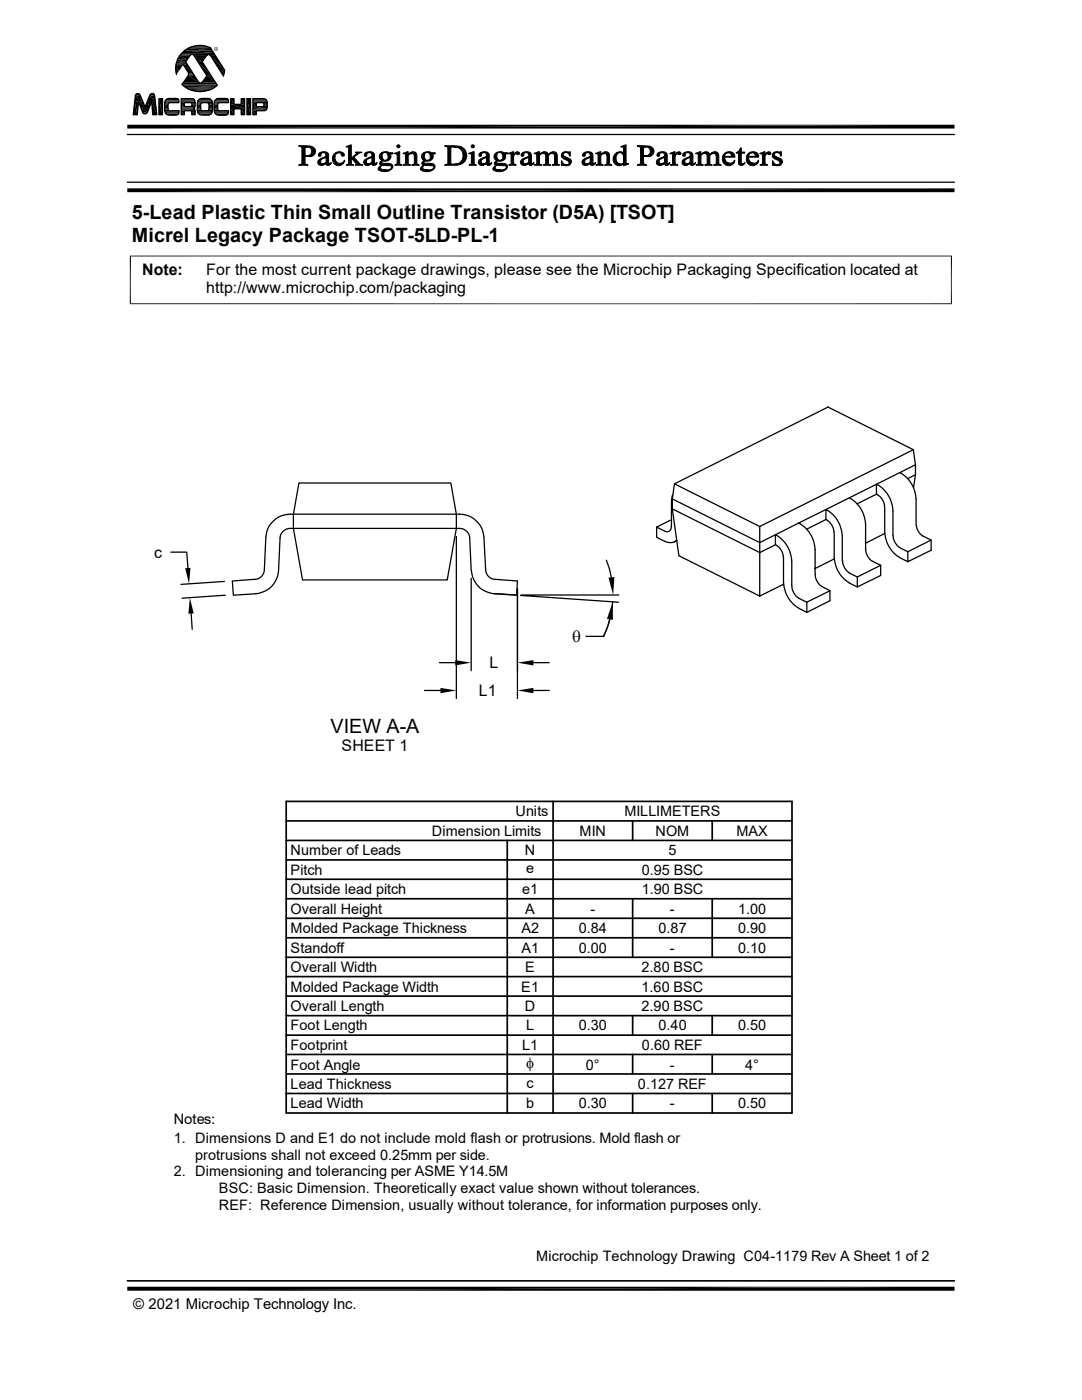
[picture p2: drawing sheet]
<svg xmlns="http://www.w3.org/2000/svg" width="216mm" height="279mm" viewBox="0 0 216 279" stroke-linecap="round" stroke-linejoin="round" font-family="sans-serif">
<g fill="none" stroke="#000" stroke-width=".25">
<path d="M27.5 18.7l-.4 .1-.1 .3-.4 3.8h.8l.2-2.7 .8 2.2a.49 .49 0 0 0 .5 .3 .49 .49 0 0 0 .5-.3M27.5 18.7l.3 .1 .1 .2M28 19l1 2.4 .9-2.4M30.7 18.8l.1 .3M30.7 18.8a.46 .46 0 0 0-.4-.1 .46 .46 0 0 0-.4 .3M30.9 19.1l.4 3.8h-.8l-.2-2.7-.9 2.2M31.7 19.7h.7v3.2h-.7zM33.6 19.6l1.7 .1a.52 .52 0 0 1 .4 .8h-2l-.2 .4v.7l.2 .5h2a.63 .63 0 0 1-.1 .7 .63 .63 0 0 1-.6 .1h-1.2a.92 .92 0 0 1-.9-1.1l.1-1.7 .2-.3 .4-.1M36.2 19.7h2.2a1.14 1.14 0 0 1 .5 1.6l-.3 .3 .2 .2 .1 .3v.8h-.6v-.6l-.2-.2h-1.3v.8h-.6zM36.3 16.8l.1 .1M36.6 12.9l1 1.7-.1 .4M37.5 17.8h4.8"/>
<path d="M37.6 15l-1.3 1.8M38 11l-1 1.3 2.7 4.2M38 11l.2-.2 .5 .2 2.6 4.1-1 1.4-.4 .1-.2-.2M40.1 19.7l-.3 .1-.3 .4-.1 1.9a.88 .88 0 0 0 .9 .8h1.1a.92 .92 0 0 0 1-1.1l-.1-1.7M40.1 19.6h1.5M41.3 11l-1 1.3 3 4.7a5.2 5.2 0 0 1-6.9-.1M41.6 19.7l.4 .1 .2 .3M42 9.5l2.8 4.5-.2 1.2-2.6-4.2-.4-.1-.3 .1M42 9.5a4.7 4.7 0 0 0-5.1 .6 4.7 4.7 0 0 0-1.7 4.8M43.5 19.6l1.7 .1a.51 .51 0 0 1 .4 .8h-1.9l-.3 .3v1l.2 .3h2a.61 .61 0 0 1-.1 .7 .61 .61 0 0 1-.7 .1h-1.1a.92 .92 0 0 1-1-1.1l.1-1.7M43.5 19.7l-.4 .1-.2 .3M46 19.7h.7v1.1h1.4v-1.1h.7v3.2h-.7v-1.2h-1.4v1.2h-.7z"/>
<path d="M49.3 19.7h.7v3.2h-.7zM49.3 19.7h.7M50.5 19.7h2a.81 .81 0 0 1 .8 1 1.13 1.13 0 0 1-.4 1.4h-1.8v.8h-.6zM25.4 36.4h165.1M25.4 26.8h165.1M36.8 20.5h1.3a.42 .42 0 0 1 .3 .4 .42 .42 0 0 1-.3 .4h-1.3zM40.1 20.6l.3-.1h1l.2 .1 .1 1-.1 .5h-1.4l-.2-.5zM51.1 20.5h1.4l.2 .3-.1 .4-.1 .1h-1.4zM59.6 96.4h30.4l1.1 6.2v2.9l-1.9 10.2h-28.8l-1.9-10.2v-2.9zM134.2 99.6l17.4 8.7 7.7-3.9M134.2 99.6v2M134.2 98.7l-.2 1.3v5"/>
<path d="M134.6 96.6l17 8.5M169.5 99.4a6.2 6.2 0 0 1 3.2 5.2v5.1M174.9 98.6l-3.9 1.9M175.2 98.8a2.84 2.84 0 0 1 1.3 2.3M179.5 94.3a6.2 6.2 0 0 1 3.3 5.3v5M182.2 89.7l-17-8.5-30.6 15.4-.4 3M182.2 89.7l-30.6 15.4M182.2 89.7l.5 3.1M182.7 92.8l-7.8 3.8v2l.3 .2M182.7 92.8v1.9l-.4 2.6M182.7 94.7l-1.6 .8M34.1 110.2h3.2l.2 3.2"/>
<path d="M44.8 116l-8.7 .6M45 118.8l-8.7 .6M55.6 113.8l.3-6.4a2.02 2.02 0 0 1 2-1.9h33.8a2.02 2.02 0 0 1 2 1.9l.3 6.4M55.6 113.9a4.9 4.9 0 0 1-4.5 4.6l-4.5 .3-.2-2.8 4.4-.4a1.95 1.95 0 0 0 1.9-1.9l.3-6.5a4.9 4.9 0 0 1 4.9-4.6h33.8a4.9 4.9 0 0 1 4.9 4.6l.3 6.5a2.03 2.03 0 0 0 1.9 2M91.1 107.1v32.3M94 115.4v18.5M94.1 113.9a4.9 4.9 0 0 0 4.5 4.6l4.5 .3 .2-2.8-4.5-.4M98.6 118.4l4.4 .3M103.3 117.5v21.9M103.8 118.8l19.6 1.4M104.1 118.7h19.4M121 111.8l.6 1.7 .4 1.7"/>
<path d="M131 105.2v2l1.6 .8a1.81 1.81 0 0 0 2.4-.3M133.9 105a.88 .88 0 0 1-.3 1 .88 .88 0 0 1-1 0l-1.6-.8M134 103.7l-3 1.5M134.2 101.6l1.3 9.3 16.1 8.1M134.2 101.6l17.4 8.7 3.1-1.6M135 107.9l-.5 .3M151.6 105.1v13.9M155 108.8l-.3-.1v-2a6.2 6.2 0 0 1 3.3 5.3v5M155 108.9a2.84 2.84 0 0 1 1.3 2.3M156.3 111.2v5a6.2 6.2 0 0 0 3 5.1M156.4 116.6l-4.8 2.4M158 117a2.84 2.84 0 0 0 1.3 2.3"/>
<path d="M159.3 104.4a6.2 6.2 0 0 1 3.3 5.3v5M159.3 119.4l1.7 .8M162.7 114.7a2.84 2.84 0 0 0 1.3 2.4l1.6 .8M164.8 101.7l10.1-5.1a6.2 6.2 0 0 1 3.3 5.3v5M164.8 101.7a6.2 6.2 0 0 1 3.3 5.3v5M164.8 101.7v2l.3 .1M164.8 103.7l-3.8 1.9M164.8 101.7l-5.5 2.7M165.1 103.8a2.84 2.84 0 0 1 1.3 2.4M165.6 117.9l-4.6 2.3v2M165.6 117.9v2l-4.6 2.3M166.5 106.2v5a6.2 6.2 0 0 0 3 5.1"/>
<path d="M166.5 111.5l-3.9 2M168.1 112a2.84 2.84 0 0 0 1.4 2.3M169.4 116.3l1.7 .8M172.8 109.7a2.84 2.84 0 0 0 1.3 2.3l1.6 .8M175.7 112.8l-4.6 2.3-1.7-.8M175.7 112.8v2.1l-4.6 2.2v-2M176.5 101.1v5a6.2 6.2 0 0 0 3 5.2M176.5 106.5l-3.8 1.9M178.2 106.9a2.84 2.84 0 0 0 1.3 2.4M179.5 111.3l1.6 .8M179.5 109.3l1.6 .8M181.1 110.1l4.7-2.3v2l-4.7 2.3z"/>
<path d="M182.8 104.6a2.84 2.84 0 0 0 1.3 2.4l1.7 .8M38.1 122.4l.3 3.2M84.7 137.8h3.2M87.7 132.2h3.1M106.4 132.2h3.2M106.4 137.8h3.2M116.9 127h3.6M121.7 123.6l-1.2 3.4M122.3 120.1a19.3 19.3 0 0 1-1.9 6.9M159.3 121.4l1.7 .8M25.4 255.6h165.1"/>
</g>
<path d="M36.1 10.7h6.7M36.3 16.7h6.9M37.8 9.4h4.2M38 18.1h3.8M36.2 20.2h2.7M36.2 20.4h2.7M50.5 21.4h2.8M26 51v9.7M189.8 51v9.7" fill="none" stroke="#000" stroke-width=".21"/>
<g fill="none" stroke="#000" stroke-width=".2">
<path d="M33 19.9h2.6M33.1 19.8h2.5M33.2 19.7h2.4M33.3 19.7h2.2M35.8 11.1h2.2M35.9 11h2.1M36 10.9h2.1M36.2 19.7h2.4M36.2 19.8h2.5M36.2 19.9h2.6M36.3 16.9h7M36.4 16.6h6.7"/>
<path d="M36.4 17h6.9M36.5 16.6h3.3M36.5 16.6h3.4M36.5 16.5h3.3M36.9 17.4h6M37.3 17.6h5.3M37.6 9.5h4.4M38.4 9.2h2.9M38.5 10.9h2.9M38.6 11h2.7M38.7 11h2.6M38.7 18.2h2.5"/>
<path d="M38.7 9.1h2.4M39.5 19.9h2.7M39.5 20h2.7M39.6 19.8l2.6 .1M39.7 19.8h2.4M39.8 19.7h2.2M40 16.6h3.1M40.1 16.6h3M40.2 16.5h2.9M41.5 10.9h-3M42.8 10.8h-6.7M42.9 19.9h2.7"/>
<path d="M43 19.9h2.6M43.1 19.8h2.4M43.2 19.7h2.2M50.5 19.7h2.3M50.5 19.8h2.5M50.5 19.9h2.7M32.9 20.5h2.8M32.9 22.2h2.8M32.9 20.2h2.8M32.9 20.3h2.8M32.9 20.4h2.8M32.9 22.3h2.8"/>
<path d="M32.9 22.4h2.8M33 20.1h2.7M33 22.5h2.7M33 20h2.7M33 22.6h2.7M33.1 22.7h2.5M33.3 22.8h2.3M33.3 22.9h2.2M35.6 22.8h-2.4M36.2 20h2.7M36.2 21.3h2.7M36.2 21.4h2.7"/>
<path d="M36.2 21.5h2.7M36.2 21.6h2.5M36.2 21.7h2.4M36.2 21.7h2.5M36.2 21.7h2.6M36.2 21.8h2.7M36.2 21.9h2.7M36.2 22.1h2.7M38.8 21.5l-2.6 .1M39.4 20.5h3M39.4 22.2h3M39.4 20.2h2.9"/>
<path d="M39.4 20.4h3M39.4 22.3h3M39.4 22.4h2.9M39.5 20h2.8M39.5 22.6h2.8M39.5 22.6h2.7M39.6 22.7h2.6M39.7 22.8h2.4M39.8 22.9h2.2M42.8 20.4h2.8M42.8 20.5h2.8M42.8 22.2h2.8"/>
<path d="M42.8 22.3h2.8M42.8 20.2h2.8M42.8 20.3h2.8M42.8 22.4h2.8M42.8 20.1h2.8M42.8 22.5h2.8M42.9 20h2.7M42.9 22.6h2.7M43 22.7h2.6M43.1 22.8h2.3M43.2 22.9h2.2M45.5 22.8h-2.4"/>
<path d="M50.5 20h2.7M50.5 20.2h2.8M50.5 20.3h2.8M50.5 20.4h2.8M50.5 21.3h2.8M50.5 21.6h2.8M50.5 21.8h2.8M50.5 21.9h2.7M50.5 22h2.6M50.5 22h2.5M50.5 22.1h2.4M59.6 29.1h1.6a1.3 1.3 0 0 1 1.7 1.5l-.5 .5h-1a.87 .87 0 0 0 .8-.9 .87 .87 0 0 0-.9-.9h-1.1l-.6-.1z"/>
<path d="M60.2 29.3h1.1l-.4 .1v1.6l1.5 .1-1.5 .1v1.1a.46 .46 0 0 0 .1 .5 .46 .46 0 0 0 .5 .1h-1.9a.5 .5 0 0 0 .6-.6zM60.9 31.2h1.3zM63.5 32l.7-.5 .9-.1-.7 .3a.54 .54 0 0 0-.4 .5 .54 .54 0 0 0 .4 .5h.5a.79 .79 0 0 1-1 .3 .79 .79 0 0 1-.4-.9zM63.6 30.6l.3-.2h.6a.54 .54 0 0 0-.5 .8 .32 .32 0 0 1-.5-.1 .32 .32 0 0 1 .1-.5zM63.9 30.4a1.06 1.06 0 0 1 1.7 .6v1.5l.1 .1 .3 .1a.49 .49 0 0 1-.5 .3 .49 .49 0 0 1-.4-.4h-.3l.3-.2v-1h-.5h.1a.4 .4 0 0 0 .4-.3 .4 .4 0 0 0-.2-.5l-.4-.2zM64.4 32.7l.7-.1zM65.7 32.7l.4-.3-.1 .3zM66.8 30.6l.3-.2 .5 .1a1.09 1.09 0 0 0-.8 1.1 1.09 1.09 0 0 0 1 1h.7a1.32 1.32 0 0 1-1.9-.1 1.32 1.32 0 0 1 .2-1.9zM67.1 30.4a1.09 1.09 0 0 1 1.6 .6 .48 .48 0 0 1-.5 .1 .48 .48 0 0 1-.3-.5zM67.8 32.6l.6-.2 .4-.4-.3 .6zM69.1 29.3h.2zM69.1 29.3l1-.4v3.5a.52 .52 0 0 0 .5 .6l-1.5-.1a.36 .36 0 0 0 .4-.1 .36 .36 0 0 0 .1-.4v-2.4a.51 .51 0 0 0-.5-.7z"/>
<path d="M70.9 30.4h1.3l-.7 .3-.9 .7 1.2 1.3 .5 .3h-1.4l.2-.3-1-1.2 .8-.6a.28 .28 0 0 0 .3-.3 .28 .28 0 0 0-.3-.2zM72.6 32l.8-.5 .8-.1-.6 .3a.53 .53 0 0 0-.5 .5 .53 .53 0 0 0 .5 .5h.4a.78 .78 0 0 1-1 .3 .78 .78 0 0 1-.4-1zM72.8 30.6l.2-.2h.7a.54 .54 0 0 0-.5 .8 .32 .32 0 0 1-.5-.1 .32 .32 0 0 1 .1-.5zM73 30.4a1.06 1.06 0 0 1 1.7 .6v1.4l.1 .2 .3 .1a.49 .49 0 0 1-.5 .3 .49 .49 0 0 1-.4-.4h-.2l.2-.2v-1h-.5a.48 .48 0 0 0 .5-.4 .48 .48 0 0 0-.3-.5zM73.6 32.7l.6-.1zM74.9 32.7l.3-.3-.1 .3zM75.7 33.3l.5-.3a.48 .48 0 0 0-.2 .6 .48 .48 0 0 0 .5 .3h.5h-1.4l-.2-.2zM75.9 30.6l.9-.3 .7 .1h-.7a.82 .82 0 0 0-.6 .7 .82 .82 0 0 0 .3 .8l1 .1-1.1 .1-.2 .2a.43 .43 0 0 0 .7 .3h.5a.71 .71 0 0 1 .9 .4 .71 .71 0 0 1-.4 .9 2.24 2.24 0 0 1-2.3 0h1.9a.44 .44 0 0 0 .5-.2 .44 .44 0 0 0-.1-.6l-1.4-.1a.51 .51 0 0 1-.8-.3 .51 .51 0 0 1 .5-.7l-.4-.3-.1-.3v-.5zM76.4 32.1l1-.1zM76.8 30.4l1.6 .1v.2h-.5v.2a.83 .83 0 0 1-.4 1.1h-.6a.82 .82 0 0 0 .5-.8 .82 .82 0 0 0-.6-.8zM78.7 30.6h.3zM78.7 30.6l1.1-.3v2.1a.52 .52 0 0 0 .4 .6l-1.4-.1a.4 .4 0 0 0 .4-.5v-1.6z"/>
<path d="M80.4 30.6h.3zM80.4 30.6l1-.3v.5l-.5 .1-.1-.2zM80.9 30.9l1.3-.3-.8 .4v1.4a.52 .52 0 0 0 .5 .6l-1.4-.1a.39 .39 0 0 0 .4-.5zM81.7 30.5a.84 .84 0 0 1 1.1-.2 .84 .84 0 0 1 .4 1v1.1a.52 .52 0 0 0 .5 .6l-1.5-.1a.41 .41 0 0 0 .5-.5v-1.1a.53 .53 0 0 0-.5-.7h-.5zM84.1 33.3l.5-.3a.48 .48 0 0 0-.2 .6 .48 .48 0 0 0 .6 .3h.4h-1.4l-.1-.2zM84.4 30.6l.9-.3 .6 .1h-.7a.82 .82 0 0 0-.6 .7 .82 .82 0 0 0 .4 .8l.9 .1-1.1 .1-.2 .2a.43 .43 0 0 0 .7 .3h.5a.71 .71 0 0 1 .9 .4 .71 .71 0 0 1-.3 .9 2.24 2.24 0 0 1-2.4 0h1.9a.44 .44 0 0 0 .5-.2 .44 .44 0 0 0-.1-.6l-1.4-.1a.51 .51 0 0 1-.7-.3 .51 .51 0 0 1 .5-.7l-.5-.3-.1-.3 .1-.5zM84.8 32.1l1-.1zM85.2 30.4l1.6 .1v.2h-.5l.1 .2a.83 .83 0 0 1-.5 1.1h-.6a.82 .82 0 0 0 .6-.8 .82 .82 0 0 0-.7-.8zM88.7 29.1h2l1.3 .2-2 .1v3.3l1.9 .1-.7 .2-2.5-.1a.5 .5 0 0 0 .7-.6v-2.7l-.2-.3-.5-.1zM90.6 29.3h1.4a1.86 1.86 0 0 1 1.1 1.8 1.86 1.86 0 0 1-1.2 1.7h-1.2a1.74 1.74 0 0 0 1.7-1.6 1.74 1.74 0 0 0-1.3-1.9zM93.6 30.6h.3zM93.6 30.6l1-.3v2.1a.46 .46 0 0 0 .4 .6h-1.4a.5 .5 0 0 0 .5-.6v-1a.51 .51 0 0 0-.1-.6 .51 .51 0 0 0-.4-.2z"/>
<path d="M95.7 31.9l.9-.5h.5l-.6 .3a.53 .53 0 0 0-.5 .5 .53 .53 0 0 0 .4 .5h.5a.79 .79 0 0 1-.9 .3 .79 .79 0 0 1-.5-.9zM95.7 30.6l.2-.2h.6a.6 .6 0 0 0-.5 .8 .31 .31 0 0 1-.4-.1 .31 .31 0 0 1 .1-.5zM95.9 30.4a1.05 1.05 0 0 1 1.7 .7v1a.42 .42 0 0 0 .4 .6 .49 .49 0 0 1-.5 .3 .49 .49 0 0 1-.4-.4h-.2l.2-.2v-1h-.5a.49 .49 0 0 0 .5-.5 .49 .49 0 0 0-.6-.5zM96.4 32.7l.7-.1zM97.8 32.7l.3-.3-.1 .3zM98.7 33.1l.4-.1a.47 .47 0 0 0-.3 .6 .47 .47 0 0 0 .6 .3h.5h-1.4a.5 .5 0 0 1 .2-.8zM98.8 30.7l.6-.4 1 .1h-.7a.82 .82 0 0 0-.6 .7 .82 .82 0 0 0 .3 .8l1 .1-1.1 .1a.28 .28 0 0 0-.2 .4 .28 .28 0 0 0 .4 .1h.8a.74 .74 0 0 1 1 .5 .74 .74 0 0 1-.7 .9 2.28 2.28 0 0 1-2.1-.1h1.7l.5-.1a.39 .39 0 0 0 .3-.3 .39 .39 0 0 0-.1-.4l-1.8-.1a.45 .45 0 0 1-.5-.4 .45 .45 0 0 1 .5-.5l-.5-.6zM99.3 32.1l1-.1zM99.7 30.4l1.6 .1v.2h-.6l.2 .8-.3 .4-.8 .1a.82 .82 0 0 0 .5-.8 .82 .82 0 0 0-.6-.8zM101.5 30.6h.2zM101.5 30.6l1-.3v.6h.2l-.2 .2v1.3a.5 .5 0 0 0 .5 .5h-1.5a.39 .39 0 0 0 .5-.5v-1.5l-.1-.2zM102.7 30.6h.2l-.4 .3z"/>
<path d="M102.7 30.6l.3-.2a.33 .33 0 0 1 .5-.1 .33 .33 0 0 1-.1 .6zM104.1 31.9l.9-.5h.5l-.2 .1a.73 .73 0 0 0-.7 .3 .73 .73 0 0 0 0 .8l.3 .1h.5a.82 .82 0 0 1-1 .3 .82 .82 0 0 1-.5-.9zM104.1 30.6l.3-.2h.5a.6 .6 0 0 0-.5 .8 .31 .31 0 0 1-.4-.1 .31 .31 0 0 1 .1-.5zM104.4 30.4a1.05 1.05 0 0 1 1.6 .7v1.4l.4 .2a.49 .49 0 0 1-.5 .3 .49 .49 0 0 1-.4-.4h-.2l.2-.2v-1h-.5a.49 .49 0 0 0 .5-.5 .49 .49 0 0 0-.6-.5zM104.9 32.7l.6-.1zM106.2 32.7l.4-.3-.2 .3zM106.6 30.6h.3zM106.6 30.6l1.1-.3v.6h-.6l-.1-.2zM107.1 30.9h.6l.2-.3h.5l-.7 .4v1.4a.38 .38 0 0 0 0 .4 .38 .38 0 0 0 .4 .1l-1.5 .1a.5 .5 0 0 0 .5-.6zM107.9 30.6a.84 .84 0 0 1 .8-.3 .84 .84 0 0 1 .7 .6h.2l-.2 .1v1.4a.52 .52 0 0 0 .5 .6l-1.5-.1a.37 .37 0 0 0 .4-.1 .37 .37 0 0 0 .1-.4v-1.2a.52 .52 0 0 0-.5-.6zM109.6 30.6h.6l-.8 .3zM109.7 30.6a.84 .84 0 0 1 1-.3 .84 .84 0 0 1 .5 .9v1.4l.4 .4-1.4-.1a.38 .38 0 0 0 .4-.1 .38 .38 0 0 0 .1-.4v-1.2a.52 .52 0 0 0-.5-.6z"/>
<path d="M112 32.1l.6 .7 1 .1-1.6 .1zM112.1 30.6l.3-.2h.5a.45 .45 0 0 0-.5 .5 .45 .45 0 0 0 .5 .4l.5 .2a.72 .72 0 0 1 .6 .6 .72 .72 0 0 1-.4 .8h-.6a.45 .45 0 0 0 .5-.4 .45 .45 0 0 0-.4-.5l-1-.5-.1-.3zM112.2 32.9h1.4l-.4 .2zM112.4 30.4l1.4-.1v.9l-.5-.7zM112.4 30.4l.4-.1 .7 .1zM116.3 32l.8-.5 .7-.1-.4 .1a.63 .63 0 0 0-.6 .4 .63 .63 0 0 0 .2 .8h.6a.76 .76 0 0 1-1 .3 .76 .76 0 0 1-.3-1zM116.3 30.7l.3-.3h.6a.6 .6 0 0 0-.5 .8 .3 .3 0 0 1-.4-.1 .3 .3 0 0 1 0-.4zM116.6 30.4a1.03 1.03 0 0 1 1.7 .7v1.4l.4 .2a.48 .48 0 0 1-.5 .3 .48 .48 0 0 1-.4-.4h-.2l.2-.2v-1h-.5a.48 .48 0 0 0 .5-.4 .48 .48 0 0 0-.4-.5zM117.1 32.7l.7-.1zM118.4 32.7l.4-.3-.1 .3zM118.9 30.6h.2zM118.9 30.6l1-.3v.5l-.6 .1v-.2z"/>
<path d="M119.3 30.9l1.3-.3-.7 .4v1.4a.52 .52 0 0 0 .5 .6l-1.5-.1a.36 .36 0 0 0 .4-.1 .36 .36 0 0 0 0-.4zM120.1 30.6a.84 .84 0 0 1 1-.3 .84 .84 0 0 1 .5 1v1.1a.52 .52 0 0 0 .5 .6l-1.5-.1a.4 .4 0 0 0 .5-.5v-1.1a.53 .53 0 0 0-.5-.7zM122.8 30.6l.3-.2h.6a1.22 1.22 0 0 0-.8 1.2 1.22 1.22 0 0 0 .9 1.2h-1a1.48 1.48 0 0 1 0-2.2zM123.1 30.4l.8-.1 .5 .2zM123.9 29.3h.3zM123.9 29.3l1-.4v3.4l.1 .3 .2 .1h-.8l-.4 .3-.6 .1-.6-.3 1.3-.1 .3-.2v-1.3l-.4-.7h.4v-.9l-.1-.3zM124.4 32.7h1l-1 .4zM127.2 29.1h1.6a1.34 1.34 0 0 1 1.7 1.2l-.2 .4-.3 .3-1.1 .1a.87 .87 0 0 0 .8-1 .87 .87 0 0 0-.9-.8h-1.1l-.5-.1zM127.7 29.3h1.1l-.4 .1v1.6l1.6 .1-1.6 .1v1.1a.47 .47 0 0 0 .1 .5 .47 .47 0 0 0 .5 .1h-1.8a.5 .5 0 0 0 .6-.6zM128.4 31.2h1.4zM131.2 31.9l.8-.4 .6-.1-.6 .3a.53 .53 0 0 0-.5 .5 .53 .53 0 0 0 .5 .5h.5a.79 .79 0 0 1-1 .3 .79 .79 0 0 1-.5-.9zM131.2 30.6l.2-.2h.7a.6 .6 0 0 0-.6 .8 .31 .31 0 0 1-.4-.1 .31 .31 0 0 1 .1-.5z"/>
<path d="M131.4 30.4a1.03 1.03 0 0 1 1.7 .7v1a.42 .42 0 0 0 .4 .6 .49 .49 0 0 1-.5 .3 .49 .49 0 0 1-.4-.4h-.2l.2-.2v-1h-.4a.49 .49 0 0 0 .4-.5 .49 .49 0 0 0-.5-.5zM132 32.7l.6-.1zM133.3 32.7l.3-.3-.1 .3zM133.7 30.6h.2zM133.7 30.6l1-.3v.6h.2l-.2 .2v1.3a.51 .51 0 0 0 .6 .5h-1.6a.39 .39 0 0 0 .5-.5v-1a.52 .52 0 0 0-.5-.8zM134.9 30.6h.3l-.5 .3zM134.9 30.6l.1-.1a.42 .42 0 0 1 .5-.2 .42 .42 0 0 1 .3 .5l-.3 .1zM136.3 31.9l.8-.4 .6-.1-.6 .3a.53 .53 0 0 0-.5 .5 .53 .53 0 0 0 .5 .5h.5a.79 .79 0 0 1-1 .3 .79 .79 0 0 1-.5-.9zM136.3 30.6l.3-.2h.6a.6 .6 0 0 0-.5 .8 .31 .31 0 0 1-.5-.1 .31 .31 0 0 1 .1-.5zM136.6 30.4a1.03 1.03 0 0 1 1.7 .7v1a.42 .42 0 0 0 .3 .6 .49 .49 0 0 1-.5 .3 .49 .49 0 0 1-.4-.4h-.2l.2-.2v-1h-.4a.49 .49 0 0 0 .4-.5 .49 .49 0 0 0-.5-.5zM137.1 32.7l.6-.1zM138.4 32.7l.4-.3-.2 .3z"/>
<path d="M138.8 30.6h.3zM138.8 30.6l1.1-.3v.6h-.6l-.1-.2zM139.3 30.9h.6l.2-.3h.5l-.7 .4v1.4a.52 .52 0 0 0 .4 .6h-1.4a.51 .51 0 0 0 .4-.6zM140.1 30.6a.84 .84 0 0 1 .8-.3 .84 .84 0 0 1 .7 .6h.2l-.2 .1v1.4a.52 .52 0 0 0 .5 .6l-1.5-.1a.37 .37 0 0 0 .4-.1 .37 .37 0 0 0 .1-.4v-1.2a.52 .52 0 0 0-.5-.6zM141.6 30.9l.3-.3h.5zM142 30.5a.83 .83 0 0 1 1-.2 .83 .83 0 0 1 .4 .9v1.2a.52 .52 0 0 0 .5 .6l-1.5-.1a.41 .41 0 0 0 .5-.5v-1.2a.58 .58 0 0 0-.5-.6h-.5zM144.4 32.6h1.3a.87 .87 0 0 0 .9-.6 1.18 1.18 0 0 1-.9 1 1.18 1.18 0 0 1-1.3-.4zM144.5 30.6l.3-.2 .5 .1a.72 .72 0 0 0-.7 .7h-.4zM144.8 30.4a1.16 1.16 0 0 1 1.8 1h-2a1.09 1.09 0 0 0 1.1 1.2h-1.3l-.2-.5-.1-.6 .1-.3h1.8a.64 .64 0 0 0-.7-.7zM147.4 32.7h.9l.4-.2-.4 .4a.53 .53 0 0 1-.9-.2zM147.8 29.5h.1v.9h.7v.2h-.7v1.9l.3 .2h-.8v-2.1l-.5-.1 .6-.5zM149.2 32.6h1.4l.4-.1 .3-.5a1.11 1.11 0 0 1-1.7 .9z"/>
<path d="M149.3 30.6l.3-.2 .5 .1-.5 .1-.2 .6h-.4zM149.6 30.4a1.12 1.12 0 0 1 1.2-.1 1.12 1.12 0 0 1 .6 1.1h-2a1.16 1.16 0 0 0 1.1 1.2h-1.3l-.2-.3v-1.1h1.7v-.4l-.3-.2zM151.6 30.6h.3zM151.6 30.6l1.1-.3v.6h.1l-.1 .2v1.3a.58 .58 0 0 0 .5 .6l-1.5-.1a.44 .44 0 0 0 .4-.5v-1.2a.45 .45 0 0 0-.5-.6zM152.8 30.6h.3l-.4 .3zM152.8 30.6l.3-.2a.33 .33 0 0 1 .6-.1 .33 .33 0 0 1-.2 .6zM154.1 32.1l.6 .7 1 .1-1.6 .1zM154.3 30.6l.1-.2h.6a.41 .41 0 0 0-.5 .4 .41 .41 0 0 0 .4 .4l.5 .3a.71 .71 0 0 1 .7 .6 .71 .71 0 0 1-.4 .8h-.5a.45 .45 0 0 0 .5-.4 .45 .45 0 0 0-.5-.5l-.7-.4a.65 .65 0 0 1-.2-1zM154.3 32.9h1.4l-.3 .2zM154.4 30.4l1.5-.1v.9l-.6-.7zM154.4 30.4l.5-.1 .8 .1zM25.9 51.1h164"/>
<path d="M25.9 60.6h164"/>
<circle cx="79.5" cy="29.2" r=".31"/>
<circle cx="94.3" cy="29.2" r=".31"/>
</g>
<g fill="#000">
<path d="M27 19h1zM27 19l1 .1h-1zM27 19h1v.1zM27 19.1l1.5 1.1h-1.6zM27 19.1h1l.5 1.1zM27.1 18.9h.8zM27.1 18.9l.9 .1zM27.1 18.8h.8zM27.1 18.8l.8 .1zM27.1 18.8h.7zM27.2 18.8h.6zM27.2 18.7h.5z"/>
<path d="M27.2 18.7l.6 .1zM27.3 18.7h.3zM27.3 18.7h.4zM27.4 18.7h.2zM29.8 19.1l1.2 1.1h-1.6zM29.8 19.1h1.1l.1 1.1zM29.9 19h1zM29.9 19l1 .1zM29.9 18.9h.9zM29.9 18.9l1 .1zM30 18.8h.8zM30 18.8l.8 .1z"/>
<path d="M30.1 18.8h.6zM30.1 18.8h.6h-.7zM30.1 18.7l.6 .1zM30.1 18.7h.5zM30.2 18.7h.4zM30.2 18.7h.3zM30.3 18.7h.2zM30.3 18.7h.1zM31.7 19.7l.7 3.2h-.7zM31.7 19.7h.7v3.2zM33.4 19.7h2zM33.5 19.7h1.9z"/>
<path d="M33.5 19.7h1.8zM33.6 19.6l1.7 .1zM35.1 13.4l.6 .7h-.6zM35.1 13.4h1.2l-.6 .7zM35.1 14.1l.1 .7zM35.1 14.1h.6l-.5 .7zM35.1 12.9l1.2 .5h-1.2zM35.1 12.9h1.5l-.3 .5zM35.3 12.3h1.7l.2 .3zM35.4 11.9l1.6 .4h-1.7zM35.4 11.9h1.9l-.3 .4zM35.8 11.2l1.5 .7h-1.9z"/>
<path d="M35.8 11.2h2l-.5 .7zM36.6 12.9l1.9 1.7h-.9zM36.6 12.9h.8l1.1 1.7zM36.2 10.6l.6-.5 5.9 .5zM36.8 10.1h5.5l.4 .5zM36.8 10.1l.8-.5 4.7 .5zM37.6 9.6h4.4l.3 .5zM37.6 15l2.1 1.5h-3.1zM37.6 15h1.2l.9 1.5zM37.6 14.6h.9zM37.6 14.6l1 .1zM37.6 14.9l1.2 .1z"/>
<path d="M37.7 14.7l.9 .1zM37.7 14.8h1zM37.7 14.8l1 .1zM37.6 14.9h1.1zM37.7 14.9h1zM38.7 11l1.6 1.3h-.8zM38.7 11h2.6l-1 1.3zM38.7 18.2h1.9zM39.3 18.2h1.3zM39.3 9.1l1.8 .1zM39.5 12.3l2.6 2.8h-.8zM39.5 12.3h.8l1.8 2.8z"/>
<path d="M39.9 19.7h2zM40 19.7h1.9zM40 19.7h1.7zM40.1 19.6l1.6 .1zM39.3 9.1h1zM41.3 15.1l1.7 1.4h-2.7zM41.3 15.1h.8l.9 1.4zM41.6 10.8h1.2zM41.7 10.8l1.1 .1zM41.8 10.9h1.1zM41.9 10.9l1 .1zM41.9 11h1z"/>
<path d="M42 11l2.8 3h-.9zM42 11h.9l1.9 3zM42.8 9.7v.2zM42.8 9.6v.1zM42.8 9.9l.1 .2zM42.9 9.6l-.1 .1zM42.9 9.9v.2zM42.9 9.4l-.1 .2zM43 10l.1 .1zM42.8 9.6l.2-.1zM42.9 9.4h.2zM43.1 10l.2 .1z"/>
<path d="M43.1 9.4l.2 .1zM43.3 10l.2-.1zM43.3 19.7h2zM43.3 19.7h1.9zM43.4 19.7h1.8zM43.3 9.4l.1 .2zM43.4 9.7v.2zM43.4 9.6v.1zM43.5 19.6l1.7 .1zM43.3 9.4l.2 .2zM43.5 9.7v.2zM43.5 9.6v.1z"/>
<path d="M43.9 14l.8 .6h-.5zM43.9 14h.9l-.1 .6zM44.2 14.6l.4 .5zM44.2 14.6h.5l-.1 .5zM46 19.7l.7 1.1h-.7zM46 19.7h.7v1.1zM48.1 19.7l.7 1.1h-.7zM48.1 19.7h.7v1.1zM49.3 19.7l.7 3.2h-.7zM49.3 19.7h.7v3.2zM25.4 37.6h165.1l-165.1 .8zM25.4 38.4l165.1-.8v.8z"/>
<path d="M25.4 24.9h165.1l-165.1 .8zM25.4 25.7l165.1-.8v.8zM26.9 20.2l.7 .1zM26.9 20.2h.7zM26.9 20.3l.5 2.6h-.8zM26.9 20.3h.7l-.2 2.6zM27.6 20.2l.9 .1zM27.6 20.3l1.4 1.1h-.9zM27.6 20.3h.9l.5 1.1zM28.1 21.4l1.3 1h-1zM28.1 21.4h1.7l-.4 1zM28.4 22.4h1z"/>
<path d="M28.4 22.4l1 .1zM28.5 22.5h.9zM28.5 22.5l.8 .1zM28.5 22.6h.8zM28.6 22.6h.7zM28.6 22.6h.6zM28.7 22.6h.5zM28.7 22.6l.4 .1zM28.8 22.7h.3zM28.8 22.7h.2zM28.9 22.7h.1zM29.4 20.2l.4 1.2h-.8z"/>
<path d="M29.4 20.2h.9l-.5 1.2zM30.3 20.2l1 2.7h-.8zM30.3 20.2h.7l.3 2.7zM32.9 20.5h1zM32.9 20.5h.9zM32.9 20.5h.8zM32.9 20.5l.8 .1zM32.9 20.6h.7zM32.9 20.6h.8zM32.9 20.6l.7 .1zM32.9 20.7h.7zM32.9 20.7l.7 .1z"/>
<path d="M32.9 20.8l.6 .1h-.6zM32.9 20.8h.7l-.1 .1zM32.9 20.9l.6 .7h-.6zM32.9 20.9h.6v.7zM32.9 21.6l.7 .1zM32.9 21.7l.7 .1zM32.9 21.8h.7zM32.9 21.8l.7 .1zM32.9 21.9l.7 .1zM32.9 22l.8 .1zM32.9 22.1h.8zM32.9 22.1h.9z"/>
<path d="M33.4 22.9h2zM33.5 22.9h1.7zM33.5 22.9h1.9zM33.6 22.9h1.6zM33.6 22.9h1.4zM36.2 20.5l.6 .8h-.6zM36.2 20.5h.6v.8zM36.2 22.1l.6 .8h-.6zM36.2 22.1h.6v.8zM38.1 20.5h.8zM38.1 22.1h.8zM38.1 21.3h.8z"/>
<path d="M38.2 20.5l.7 .1zM38.2 21.3h.7zM38.2 22.1l.7 .1zM38.2 22.2h.7zM38.2 20.6h.7zM38.2 21.2h.7zM38.2 21.2l.7 .1zM38.2 22.2l.7 .1zM38.3 20.6l.6 .1zM38.3 20.7h.6zM38.3 20.7l.6 .1zM38.3 21.1h.6z"/>
<path d="M38.3 21.1l.6 .1zM38.3 21.2h.6zM38.3 22.3l.6 .1zM38.3 22.4h.6zM38.3 22.4l.6 .5h-.6zM38.3 22.4h.6v.5zM38.3 20.8l.6 .2h-.6zM38.3 20.8h.6v.2zM38.3 21h.6zM38.3 21l.6 .1zM39.4 20.5h1zM39.4 20.5h.9z"/>
<path d="M39.4 20.5h.8zM39.4 20.5l.8 .1zM39.4 20.6h.7zM39.4 20.6h.8zM39.4 20.6l.7 .1zM39.4 20.7h.7zM39.4 20.7l.7 .1zM39.4 20.8l.6 .1h-.6zM39.4 20.8h.7l-.1 .1zM39.4 20.9l.6 .7h-.6zM39.4 20.9h.6v.7zM39.4 21.6l.7 .1z"/>
<path d="M39.4 21.7l.7 .1zM39.4 21.8h.7zM39.4 21.8l.7 .1zM39.4 21.9l.7 .1zM39.4 22l.8 .1zM39.4 22.1h.8zM39.4 22.1h.9zM39.9 22.9h1.8zM39.9 22.9h2zM40.1 22.9h1.3zM40.1 22.9h1.6zM41.3 20.5h1.1z"/>
<path d="M41.4 20.5h1zM41.4 22.1h1zM41.5 22.1h.9zM41.5 20.5l.9 .1zM41.6 20.6h.8zM41.6 22.1h.8zM41.6 20.6l.8 .1zM41.6 20.7h.8zM41.6 22l.8 .1zM41.7 20.7h.7zM41.7 20.7l.7 .1zM41.7 20.8l.7 .1h-.7z"/>
<path d="M41.7 20.8h.7v.1zM41.7 21.7l.7 .1zM41.7 21.8h.7zM41.7 21.8l.7 .1zM41.6 22h.8zM41.7 21.9l.7 .1zM41.7 20.9l.7 .7h-.7zM41.7 20.9h.7v.7zM41.7 21.6l.7 .1zM42.7 20.7h.8zM42.7 20.7l.7 .1zM42.7 20.8l.7 .1h-.7z"/>
<path d="M42.7 20.8h.7v.1zM42.7 20.9l.7 .7h-.7zM42.7 20.9h.7v.7zM42.7 21.6l.7 .1zM42.7 21.7l.7 .1zM42.7 21.8h.7zM42.7 21.8l.8 .1zM42.8 20.5h.9zM42.8 20.5h1zM42.8 20.5h.8zM42.8 20.5l.8 .1zM42.8 20.6h.7z"/>
<path d="M42.8 20.6h.8zM42.8 21.9l.7 .1zM42.8 22l.8 .1zM42.8 22.1h.8zM42.8 22.1h.9zM43.3 22.9h2zM43.3 22.9h1.8zM43.4 22.9h1.7zM43.5 22.9h1.3zM43.5 22.9h1.6zM46 20.8l2.8 .9h-2.8zM46 20.8h2.8v.9z"/>
<path d="M46 21.7l.7 1.2h-.7zM46 21.7h.7v1.2zM48.1 21.7l.7 1.2h-.7zM48.1 21.7h.7v1.2zM50.5 20.5l.6 .8h-.6zM50.5 20.5h.6v.8zM50.5 22.1l.6 .8h-.6zM50.5 22.1h.6v.8zM52.4 20.5h.9zM52.5 20.5h.8zM52.5 21.3h.8zM52.5 20.5l.8 .1z"/>
<path d="M52.6 20.6l.7 .1zM52.6 21.2l.7 .1zM52.6 20.7h.7zM52.6 20.7l.7 .1h-.6zM52.6 20.7h.7v.1zM52.6 21.1h.7zM52.6 21.1l.7 .1zM52.6 21.2h.7zM52.7 20.8l.6 .2h-.6zM52.7 20.8h.6v.2zM52.7 21l.6 .1zM37 113.4l1-.1-.3 3.2z"/>
<path d="M121.4 115.3l1.2-.2-.3 3.6zM37.9 119.3l.8 3.1-1.1 .1zM87.9 137.3l3.2 .5-3.2 .5zM90.8 131.7l3.2 .5-3.2 .6zM103.3 132.2l3.1-.5v1.1zM103.3 137.8l3.1-.5v1zM122.3 120.1v3.6l-1.2-.2zM25.4 256.8h165.1l-165.1 .8zM25.4 257.6l165.1-.8v.8z"/>
<path d="M60.2 29.3h1.1l-.4 .1v1.6l1.5 .1-1.5 .1v1.1a.46 .46 0 0 0 .1 .5 .46 .46 0 0 0 .5 .1h-1.9a.5 .5 0 0 0 .6-.6z" fill-rule="evenodd"/>
<path d="M59.6 29.1h1.6a1.3 1.3 0 0 1 1.7 1.5l-.5 .5h-1a.87 .87 0 0 0 .8-.9 .87 .87 0 0 0-.9-.9h-1.1l-.6-.1z" fill-rule="evenodd"/>
<path d="M60.9 31.2h1.3z" fill-rule="evenodd"/>
<path d="M63.6 30.6l.3-.2h.6a.54 .54 0 0 0-.5 .8 .32 .32 0 0 1-.5-.1 .32 .32 0 0 1 .1-.5z" fill-rule="evenodd"/>
<path d="M63.5 32l.7-.5 .9-.1-.7 .3a.54 .54 0 0 0-.4 .5 .54 .54 0 0 0 .4 .5h.5a.79 .79 0 0 1-1 .3 .79 .79 0 0 1-.4-.9z" fill-rule="evenodd"/>
<path d="M63.9 30.4a1.06 1.06 0 0 1 1.7 .6v1.5l.1 .1 .3 .1a.49 .49 0 0 1-.5 .3 .49 .49 0 0 1-.4-.4h-.3l.3-.2v-1h-.5h.1a.4 .4 0 0 0 .4-.3 .4 .4 0 0 0-.2-.5l-.4-.2z" fill-rule="evenodd"/>
<path d="M64.4 32.7l.7-.1z" fill-rule="evenodd"/>
<path d="M65.7 32.7l.4-.3-.1 .3z" fill-rule="evenodd"/>
<path d="M66.8 30.6l.3-.2 .5 .1a1.09 1.09 0 0 0-.8 1.1 1.09 1.09 0 0 0 1 1h.7a1.32 1.32 0 0 1-1.9-.1 1.32 1.32 0 0 1 .2-1.9z" fill-rule="evenodd"/>
<path d="M67.1 30.4a1.09 1.09 0 0 1 1.6 .6 .48 .48 0 0 1-.5 .1 .48 .48 0 0 1-.3-.5z" fill-rule="evenodd"/>
<path d="M67.8 32.6l.6-.2 .4-.4-.3 .6z" fill-rule="evenodd"/>
<path d="M69.1 29.3h.2z" fill-rule="evenodd"/>
<path d="M69.1 29.3l1-.4v3.5a.52 .52 0 0 0 .5 .6l-1.5-.1a.36 .36 0 0 0 .4-.1 .36 .36 0 0 0 .1-.4v-2.4a.51 .51 0 0 0-.5-.7z" fill-rule="evenodd"/>
<path d="M70.9 30.4h1.3l-.7 .3-.9 .7 1.2 1.3 .5 .3h-1.4l.2-.3-1-1.2 .8-.6a.28 .28 0 0 0 .3-.3 .28 .28 0 0 0-.3-.2z" fill-rule="evenodd"/>
<path d="M72.8 30.6l.2-.2h.7a.54 .54 0 0 0-.5 .8 .32 .32 0 0 1-.5-.1 .32 .32 0 0 1 .1-.5z" fill-rule="evenodd"/>
<path d="M72.6 32l.8-.5 .8-.1-.6 .3a.53 .53 0 0 0-.5 .5 .53 .53 0 0 0 .5 .5h.4a.78 .78 0 0 1-1 .3 .78 .78 0 0 1-.4-1z" fill-rule="evenodd"/>
<path d="M73 30.4a1.06 1.06 0 0 1 1.7 .6v1.4l.1 .2 .3 .1a.49 .49 0 0 1-.5 .3 .49 .49 0 0 1-.4-.4h-.2l.2-.2v-1h-.5a.48 .48 0 0 0 .5-.4 .48 .48 0 0 0-.3-.5z" fill-rule="evenodd"/>
<path d="M73.6 32.7l.6-.1z" fill-rule="evenodd"/>
<path d="M74.9 32.7l.3-.3-.1 .3z" fill-rule="evenodd"/>
<path d="M75.7 33.3l.5-.3a.48 .48 0 0 0-.2 .6 .48 .48 0 0 0 .5 .3h.5h-1.4l-.2-.2z" fill-rule="evenodd"/>
<path d="M75.9 30.6l.9-.3 .7 .1h-.7a.82 .82 0 0 0-.6 .7 .82 .82 0 0 0 .3 .8l1 .1-1.1 .1-.2 .2a.43 .43 0 0 0 .7 .3h.5a.71 .71 0 0 1 .9 .4 .71 .71 0 0 1-.4 .9 2.24 2.24 0 0 1-2.3 0h1.9a.44 .44 0 0 0 .5-.2 .44 .44 0 0 0-.1-.6l-1.4-.1a.51 .51 0 0 1-.8-.3 .51 .51 0 0 1 .5-.7l-.4-.3-.1-.3v-.5z" fill-rule="evenodd"/>
<path d="M76.4 32.1l1-.1z" fill-rule="evenodd"/>
<path d="M76.8 30.4l1.6 .1v.2h-.5v.2a.83 .83 0 0 1-.4 1.1h-.6a.82 .82 0 0 0 .5-.8 .82 .82 0 0 0-.6-.8z" fill-rule="evenodd"/>
<path d="M78.7 30.6h.3z" fill-rule="evenodd"/>
<path d="M78.7 30.6l1.1-.3v2.1a.52 .52 0 0 0 .4 .6l-1.4-.1a.4 .4 0 0 0 .4-.5v-1.6z" fill-rule="evenodd"/>
<path d="M80.4 30.6h.3z" fill-rule="evenodd"/>
<path d="M80.4 30.6l1-.3v.5l-.5 .1-.1-.2z" fill-rule="evenodd"/>
<path d="M80.9 30.9l1.3-.3-.8 .4v1.4a.52 .52 0 0 0 .5 .6l-1.4-.1a.39 .39 0 0 0 .4-.5z" fill-rule="evenodd"/>
<path d="M81.7 30.5a.84 .84 0 0 1 1.1-.2 .84 .84 0 0 1 .4 1v1.1a.52 .52 0 0 0 .5 .6l-1.5-.1a.41 .41 0 0 0 .5-.5v-1.1a.53 .53 0 0 0-.5-.7h-.5z" fill-rule="evenodd"/>
<path d="M84.1 33.3l.5-.3a.48 .48 0 0 0-.2 .6 .48 .48 0 0 0 .6 .3h.4h-1.4l-.1-.2z" fill-rule="evenodd"/>
<path d="M84.4 30.6l.9-.3 .6 .1h-.7a.82 .82 0 0 0-.6 .7 .82 .82 0 0 0 .4 .8l.9 .1-1.1 .1-.2 .2a.43 .43 0 0 0 .7 .3h.5a.71 .71 0 0 1 .9 .4 .71 .71 0 0 1-.3 .9 2.24 2.24 0 0 1-2.4 0h1.9a.44 .44 0 0 0 .5-.2 .44 .44 0 0 0-.1-.6l-1.4-.1a.51 .51 0 0 1-.7-.3 .51 .51 0 0 1 .5-.7l-.5-.3-.1-.3 .1-.5z" fill-rule="evenodd"/>
<path d="M84.8 32.1l1-.1z" fill-rule="evenodd"/>
<path d="M85.2 30.4l1.6 .1v.2h-.5l.1 .2a.83 .83 0 0 1-.5 1.1h-.6a.82 .82 0 0 0 .6-.8 .82 .82 0 0 0-.7-.8z" fill-rule="evenodd"/>
<path d="M88.7 29.1h2l1.3 .2-2 .1v3.3l1.9 .1-.7 .2-2.5-.1a.5 .5 0 0 0 .7-.6v-2.7l-.2-.3-.5-.1z" fill-rule="evenodd"/>
<path d="M90.6 29.3h1.4a1.86 1.86 0 0 1 1.1 1.8 1.86 1.86 0 0 1-1.2 1.7h-1.2a1.74 1.74 0 0 0 1.7-1.6 1.74 1.74 0 0 0-1.3-1.9z" fill-rule="evenodd"/>
<path d="M93.6 30.6h.3z" fill-rule="evenodd"/>
<path d="M93.6 30.6l1-.3v2.1a.46 .46 0 0 0 .4 .6h-1.4a.5 .5 0 0 0 .5-.6v-1a.51 .51 0 0 0-.1-.6 .51 .51 0 0 0-.4-.2z" fill-rule="evenodd"/>
<path d="M95.7 30.6l.2-.2h.6a.6 .6 0 0 0-.5 .8 .31 .31 0 0 1-.4-.1 .31 .31 0 0 1 .1-.5z" fill-rule="evenodd"/>
<path d="M95.7 31.9l.9-.5h.5l-.6 .3a.53 .53 0 0 0-.5 .5 .53 .53 0 0 0 .4 .5h.5a.79 .79 0 0 1-.9 .3 .79 .79 0 0 1-.5-.9z" fill-rule="evenodd"/>
<path d="M95.9 30.4a1.05 1.05 0 0 1 1.7 .7v1a.42 .42 0 0 0 .4 .6 .49 .49 0 0 1-.5 .3 .49 .49 0 0 1-.4-.4h-.2l.2-.2v-1h-.5a.49 .49 0 0 0 .5-.5 .49 .49 0 0 0-.6-.5z" fill-rule="evenodd"/>
<path d="M96.4 32.7l.7-.1z" fill-rule="evenodd"/>
<path d="M97.8 32.7l.3-.3-.1 .3z" fill-rule="evenodd"/>
<path d="M98.7 33.1l.4-.1a.47 .47 0 0 0-.3 .6 .47 .47 0 0 0 .6 .3h.5h-1.4a.5 .5 0 0 1 .2-.8z" fill-rule="evenodd"/>
<path d="M98.8 30.7l.6-.4 1 .1h-.7a.82 .82 0 0 0-.6 .7 .82 .82 0 0 0 .3 .8l1 .1-1.1 .1a.28 .28 0 0 0-.2 .4 .28 .28 0 0 0 .4 .1h.8a.74 .74 0 0 1 1 .5 .74 .74 0 0 1-.7 .9 2.28 2.28 0 0 1-2.1-.1h1.7l.5-.1a.39 .39 0 0 0 .3-.3 .39 .39 0 0 0-.1-.4l-1.8-.1a.45 .45 0 0 1-.5-.4 .45 .45 0 0 1 .5-.5l-.5-.6z" fill-rule="evenodd"/>
<path d="M99.3 32.1l1-.1z" fill-rule="evenodd"/>
<path d="M99.7 30.4l1.6 .1v.2h-.6l.2 .8-.3 .4-.8 .1a.82 .82 0 0 0 .5-.8 .82 .82 0 0 0-.6-.8z" fill-rule="evenodd"/>
<path d="M101.5 30.6h.2z" fill-rule="evenodd"/>
<path d="M101.5 30.6l1-.3v.6h.2l-.2 .2v1.3a.5 .5 0 0 0 .5 .5h-1.5a.39 .39 0 0 0 .5-.5v-1.5l-.1-.2z" fill-rule="evenodd"/>
<path d="M102.7 30.6h.2l-.4 .3z" fill-rule="evenodd"/>
<path d="M102.7 30.6l.3-.2a.33 .33 0 0 1 .5-.1 .33 .33 0 0 1-.1 .6z" fill-rule="evenodd"/>
<path d="M104.1 30.6l.3-.2h.5a.6 .6 0 0 0-.5 .8 .31 .31 0 0 1-.4-.1 .31 .31 0 0 1 .1-.5z" fill-rule="evenodd"/>
<path d="M104.1 31.9l.9-.5h.5l-.2 .1a.73 .73 0 0 0-.7 .3 .73 .73 0 0 0 0 .8l.3 .1h.5a.82 .82 0 0 1-1 .3 .82 .82 0 0 1-.5-.9z" fill-rule="evenodd"/>
<path d="M104.4 30.4a1.05 1.05 0 0 1 1.6 .7v1.4l.4 .2a.49 .49 0 0 1-.5 .3 .49 .49 0 0 1-.4-.4h-.2l.2-.2v-1h-.5a.49 .49 0 0 0 .5-.5 .49 .49 0 0 0-.6-.5z" fill-rule="evenodd"/>
<path d="M104.9 32.7l.6-.1z" fill-rule="evenodd"/>
<path d="M106.2 32.7l.4-.3-.2 .3z" fill-rule="evenodd"/>
<path d="M106.6 30.6h.3z" fill-rule="evenodd"/>
<path d="M106.6 30.6l1.1-.3v.6h-.6l-.1-.2z" fill-rule="evenodd"/>
<path d="M107.1 30.9h.6l.2-.3h.5l-.7 .4v1.4a.38 .38 0 0 0 0 .4 .38 .38 0 0 0 .4 .1l-1.5 .1a.5 .5 0 0 0 .5-.6z" fill-rule="evenodd"/>
<path d="M107.9 30.6a.84 .84 0 0 1 .8-.3 .84 .84 0 0 1 .7 .6h.2l-.2 .1v1.4a.52 .52 0 0 0 .5 .6l-1.5-.1a.37 .37 0 0 0 .4-.1 .37 .37 0 0 0 .1-.4v-1.2a.52 .52 0 0 0-.5-.6z" fill-rule="evenodd"/>
<path d="M109.6 30.6h.6l-.8 .3z" fill-rule="evenodd"/>
<path d="M109.7 30.6a.84 .84 0 0 1 1-.3 .84 .84 0 0 1 .5 .9v1.4l.4 .4-1.4-.1a.38 .38 0 0 0 .4-.1 .38 .38 0 0 0 .1-.4v-1.2a.52 .52 0 0 0-.5-.6z" fill-rule="evenodd"/>
<path d="M112 32.1l.6 .7 1 .1-1.6 .1z" fill-rule="evenodd"/>
<path d="M112.1 30.6l.3-.2h.5a.45 .45 0 0 0-.5 .5 .45 .45 0 0 0 .5 .4l.5 .2a.72 .72 0 0 1 .6 .6 .72 .72 0 0 1-.4 .8h-.6a.45 .45 0 0 0 .5-.4 .45 .45 0 0 0-.4-.5l-1-.5-.1-.3z" fill-rule="evenodd"/>
<path d="M112.4 30.4l.4-.1 .7 .1z" fill-rule="evenodd"/>
<path d="M112.2 32.9h1.4l-.4 .2z" fill-rule="evenodd"/>
<path d="M112.4 30.4l1.4-.1v.9l-.5-.7z" fill-rule="evenodd"/>
<path d="M116.3 30.7l.3-.3h.6a.6 .6 0 0 0-.5 .8 .3 .3 0 0 1-.4-.1 .3 .3 0 0 1 0-.4z" fill-rule="evenodd"/>
<path d="M116.3 32l.8-.5 .7-.1-.4 .1a.63 .63 0 0 0-.6 .4 .63 .63 0 0 0 .2 .8h.6a.76 .76 0 0 1-1 .3 .76 .76 0 0 1-.3-1z" fill-rule="evenodd"/>
<path d="M116.6 30.4a1.03 1.03 0 0 1 1.7 .7v1.4l.4 .2a.48 .48 0 0 1-.5 .3 .48 .48 0 0 1-.4-.4h-.2l.2-.2v-1h-.5a.48 .48 0 0 0 .5-.4 .48 .48 0 0 0-.4-.5z" fill-rule="evenodd"/>
<path d="M117.1 32.7l.7-.1z" fill-rule="evenodd"/>
<path d="M118.4 32.7l.4-.3-.1 .3z" fill-rule="evenodd"/>
<path d="M118.9 30.6h.2z" fill-rule="evenodd"/>
<path d="M118.9 30.6l1-.3v.5l-.6 .1v-.2z" fill-rule="evenodd"/>
<path d="M119.3 30.9l1.3-.3-.7 .4v1.4a.52 .52 0 0 0 .5 .6l-1.5-.1a.36 .36 0 0 0 .4-.1 .36 .36 0 0 0 0-.4z" fill-rule="evenodd"/>
<path d="M120.1 30.6a.84 .84 0 0 1 1-.3 .84 .84 0 0 1 .5 1v1.1a.52 .52 0 0 0 .5 .6l-1.5-.1a.4 .4 0 0 0 .5-.5v-1.1a.53 .53 0 0 0-.5-.7z" fill-rule="evenodd"/>
<path d="M122.8 30.6l.3-.2h.6a1.22 1.22 0 0 0-.8 1.2 1.22 1.22 0 0 0 .9 1.2h-1a1.48 1.48 0 0 1 0-2.2z" fill-rule="evenodd"/>
<path d="M123.1 30.4l.8-.1 .5 .2z" fill-rule="evenodd"/>
<path d="M123.9 29.3h.3z" fill-rule="evenodd"/>
<path d="M123.9 29.3l1-.4v3.4l.1 .3 .2 .1h-.8l-.4 .3-.6 .1-.6-.3 1.3-.1 .3-.2v-1.3l-.4-.7h.4v-.9l-.1-.3z" fill-rule="evenodd"/>
<path d="M124.4 32.7h1l-1 .4z" fill-rule="evenodd"/>
<path d="M127.7 29.3h1.1l-.4 .1v1.6l1.6 .1-1.6 .1v1.1a.47 .47 0 0 0 .1 .5 .47 .47 0 0 0 .5 .1h-1.8a.5 .5 0 0 0 .6-.6z" fill-rule="evenodd"/>
<path d="M127.2 29.1h1.6a1.34 1.34 0 0 1 1.7 1.2l-.2 .4-.3 .3-1.1 .1a.87 .87 0 0 0 .8-1 .87 .87 0 0 0-.9-.8h-1.1l-.5-.1z" fill-rule="evenodd"/>
<path d="M128.4 31.2h1.4z" fill-rule="evenodd"/>
<path d="M131.2 30.6l.2-.2h.7a.6 .6 0 0 0-.6 .8 .31 .31 0 0 1-.4-.1 .31 .31 0 0 1 .1-.5z" fill-rule="evenodd"/>
<path d="M131.2 31.9l.8-.4 .6-.1-.6 .3a.53 .53 0 0 0-.5 .5 .53 .53 0 0 0 .5 .5h.5a.79 .79 0 0 1-1 .3 .79 .79 0 0 1-.5-.9z" fill-rule="evenodd"/>
<path d="M131.4 30.4a1.03 1.03 0 0 1 1.7 .7v1a.42 .42 0 0 0 .4 .6 .49 .49 0 0 1-.5 .3 .49 .49 0 0 1-.4-.4h-.2l.2-.2v-1h-.4a.49 .49 0 0 0 .4-.5 .49 .49 0 0 0-.5-.5z" fill-rule="evenodd"/>
<path d="M132 32.7l.6-.1z" fill-rule="evenodd"/>
<path d="M133.3 32.7l.3-.3-.1 .3z" fill-rule="evenodd"/>
<path d="M133.7 30.6h.2z" fill-rule="evenodd"/>
<path d="M133.7 30.6l1-.3v.6h.2l-.2 .2v1.3a.51 .51 0 0 0 .6 .5h-1.6a.39 .39 0 0 0 .5-.5v-1a.52 .52 0 0 0-.5-.8z" fill-rule="evenodd"/>
<path d="M134.9 30.6h.3l-.5 .3z" fill-rule="evenodd"/>
<path d="M134.9 30.6l.1-.1a.42 .42 0 0 1 .5-.2 .42 .42 0 0 1 .3 .5l-.3 .1z" fill-rule="evenodd"/>
<path d="M136.3 30.6l.3-.2h.6a.6 .6 0 0 0-.5 .8 .31 .31 0 0 1-.5-.1 .31 .31 0 0 1 .1-.5z" fill-rule="evenodd"/>
<path d="M136.3 31.9l.8-.4 .6-.1-.6 .3a.53 .53 0 0 0-.5 .5 .53 .53 0 0 0 .5 .5h.5a.79 .79 0 0 1-1 .3 .79 .79 0 0 1-.5-.9z" fill-rule="evenodd"/>
<path d="M136.6 30.4a1.03 1.03 0 0 1 1.7 .7v1a.42 .42 0 0 0 .3 .6 .49 .49 0 0 1-.5 .3 .49 .49 0 0 1-.4-.4h-.2l.2-.2v-1h-.4a.49 .49 0 0 0 .4-.5 .49 .49 0 0 0-.5-.5z" fill-rule="evenodd"/>
<path d="M137.1 32.7l.6-.1z" fill-rule="evenodd"/>
<path d="M138.4 32.7l.4-.3-.2 .3z" fill-rule="evenodd"/>
<path d="M138.8 30.6h.3z" fill-rule="evenodd"/>
<path d="M138.8 30.6l1.1-.3v.6h-.6l-.1-.2z" fill-rule="evenodd"/>
<path d="M139.3 30.9h.6l.2-.3h.5l-.7 .4v1.4a.52 .52 0 0 0 .4 .6h-1.4a.51 .51 0 0 0 .4-.6z" fill-rule="evenodd"/>
<path d="M140.1 30.6a.84 .84 0 0 1 .8-.3 .84 .84 0 0 1 .7 .6h.2l-.2 .1v1.4a.52 .52 0 0 0 .5 .6l-1.5-.1a.37 .37 0 0 0 .4-.1 .37 .37 0 0 0 .1-.4v-1.2a.52 .52 0 0 0-.5-.6z" fill-rule="evenodd"/>
<path d="M141.6 30.9l.3-.3h.5z" fill-rule="evenodd"/>
<path d="M142 30.5a.83 .83 0 0 1 1-.2 .83 .83 0 0 1 .4 .9v1.2a.52 .52 0 0 0 .5 .6l-1.5-.1a.41 .41 0 0 0 .5-.5v-1.2a.58 .58 0 0 0-.5-.6h-.5z" fill-rule="evenodd"/>
<path d="M144.5 30.6l.3-.2 .5 .1a.72 .72 0 0 0-.7 .7h-.4z" fill-rule="evenodd"/>
<path d="M144.8 30.4a1.16 1.16 0 0 1 1.8 1h-2a1.09 1.09 0 0 0 1.1 1.2h-1.3l-.2-.5-.1-.6 .1-.3h1.8a.64 .64 0 0 0-.7-.7z" fill-rule="evenodd"/>
<path d="M144.4 32.6h1.3a.87 .87 0 0 0 .9-.6 1.18 1.18 0 0 1-.9 1 1.18 1.18 0 0 1-1.3-.4z" fill-rule="evenodd"/>
<path d="M147.8 29.5h.1v.9h.7v.2h-.7v1.9l.3 .2h-.8v-2.1l-.5-.1 .6-.5z" fill-rule="evenodd"/>
<path d="M147.4 32.7h.9l.4-.2-.4 .4a.53 .53 0 0 1-.9-.2z" fill-rule="evenodd"/>
<path d="M149.3 30.6l.3-.2 .5 .1-.5 .1-.2 .6h-.4z" fill-rule="evenodd"/>
<path d="M149.6 30.4a1.12 1.12 0 0 1 1.2-.1 1.12 1.12 0 0 1 .6 1.1h-2a1.16 1.16 0 0 0 1.1 1.2h-1.3l-.2-.3v-1.1h1.7v-.4l-.3-.2z" fill-rule="evenodd"/>
<path d="M149.2 32.6h1.4l.4-.1 .3-.5a1.11 1.11 0 0 1-1.7 .9z" fill-rule="evenodd"/>
<path d="M151.6 30.6h.3z" fill-rule="evenodd"/>
<path d="M151.6 30.6l1.1-.3v.6h.1l-.1 .2v1.3a.58 .58 0 0 0 .5 .6l-1.5-.1a.44 .44 0 0 0 .4-.5v-1.2a.45 .45 0 0 0-.5-.6z" fill-rule="evenodd"/>
<path d="M152.8 30.6h.3l-.4 .3z" fill-rule="evenodd"/>
<path d="M152.8 30.6l.3-.2a.33 .33 0 0 1 .6-.1 .33 .33 0 0 1-.2 .6z" fill-rule="evenodd"/>
<path d="M154.1 32.1l.6 .7 1 .1-1.6 .1z" fill-rule="evenodd"/>
<path d="M154.3 30.6l.1-.2h.6a.41 .41 0 0 0-.5 .4 .41 .41 0 0 0 .4 .4l.5 .3a.71 .71 0 0 1 .7 .6 .71 .71 0 0 1-.4 .8h-.5a.45 .45 0 0 0 .5-.4 .45 .45 0 0 0-.5-.5l-.7-.4a.65 .65 0 0 1-.2-1z" fill-rule="evenodd"/>
<path d="M154.4 30.4l.5-.1 .8 .1z" fill-rule="evenodd"/>
<path d="M154.3 32.9h1.4l-.3 .2z" fill-rule="evenodd"/>
<path d="M154.4 30.4l1.5-.1v.9l-.6-.7z" fill-rule="evenodd"/>
<circle cx="79.5" cy="29.2" r=".31"/>
<circle cx="94.3" cy="29.2" r=".31"/>
</g>
<g fill="none" stroke="#000" stroke-width=".34">
<path d="M36.5 17.2h6.8M57.1 159.9h100.9v62.2h-100.9zM110.4 159.9v62.2M57.1 179.4h100.9M57.1 175.5h100.9M57.1 171.6h100.9M57.1 167.7h100.9M57.1 163.8h100.9M101.2 167.7v54.4M126.2 163.8v3.9M126.2 179.4v11.7M142.1 163.8v3.9"/>
<path d="M142.1 179.4v11.7M57.1 198.8h100.9M57.1 194.9h100.9M57.1 191.1h100.9M57.1 187.2h100.9M57.1 183.3h100.9M57.1 210.4h100.9M57.1 218.2h100.9M57.1 214.3h100.9M57.1 206.6h100.9M57.1 202.7h100.9M126.2 202.7v3.9"/>
<path d="M126.2 210.4v3.9M126.2 218.2v3.9M142.1 202.7v3.9M142.1 210.4v3.9M142.1 218.2v3.9"/>
</g>
<path d="M35.1 12.8h2.3M35.2 12.5h2" fill="none" stroke="#000" stroke-width=".3"/>
<g font-size="3.9">
<text x="26.3" y="43.7">5-Lead Plastic Thin Small Outline Transistor (D5A) [TSOT]</text>
<text x="26.3" y="48.3">Micrel Legacy Package TSOT-5LD-PL-1</text>
<text x="66" y="146.3">VIEW A-A</text>
</g>
<text font-size="3.4" x="114.2" y="128.1">q</text>
<g font-size="3.2">
<text x="28.4" y="54.8">Note:</text>
<text x="41.1" y="54.8">For the most current package drawings, please see the Microchip Packaging Specification located at</text>
<text x="41.1" y="58.5">http://www.microchip.com/packaging</text>
<text x="30.7" y="111.3">c</text>
<text x="97.7" y="133.4">L</text>
<text x="95.5" y="138.9">L1</text>
<text x="68.2" y="149.9">SHEET 1</text>
</g>
<g font-size="3">
<text x="105" y="213.1">f</text>
<text x="26.6" y="261.3">© 2021 Microchip Technology Inc.</text>
</g>
<g font-size="2.9">
<text x="86.1" y="166.8">Dimension Limits</text>
<text x="102.9" y="162.9">Units</text>
<text x="115.7" y="166.8">MIN</text>
<text x="124.6" y="162.9">MILLIMETERS</text>
<text x="130.8" y="166.8">NOM</text>
<text x="146.9" y="166.8">MAX</text>
<text x="58" y="170.7">Number of Leads</text>
<text x="104.7" y="170.7">N</text>
<text x="133.4" y="170.7">5</text>
<text x="58" y="174.6">Pitch</text>
<text x="58" y="178.5">Outside lead pitch</text>
<text x="104.2" y="178.4">e1</text>
<text x="105" y="174.3">e</text>
<text x="128.1" y="174.6">0.95 BSC</text>
<text x="128.1" y="178.5">1.90 BSC</text>
<text x="58" y="182.3">Overall Height</text>
<text x="104.8" y="182.3">A</text>
<text x="117.8" y="182.3">-</text>
<text x="133.7" y="182.3">-</text>
<text x="147.3" y="182.3">1.00</text>
<text x="58" y="186.2">Molded Package Thickness</text>
<text x="58" y="190.1">Standoff</text>
<text x="104.1" y="186.2">A2</text>
<text x="104.1" y="190.1">A1</text>
<text x="115.5" y="186.2">0.84</text>
<text x="115.5" y="190.1">0.00</text>
<text x="131.4" y="186.2">0.87</text>
<text x="133.7" y="190.1">-</text>
<text x="147.3" y="186.2">0.90</text>
<text x="147.3" y="190.1">0.10</text>
<text x="58" y="194">Overall Width</text>
<text x="58" y="197.9">Molded Package Width</text>
<text x="104" y="197.9">E1</text>
<text x="104.8" y="194">E</text>
<text x="128" y="194">2.80 BSC</text>
<text x="128" y="197.9">1.60 BSC</text>
<text x="58" y="201.8">Overall Length</text>
<text x="104.7" y="201.8">D</text>
<text x="128" y="201.8">2.90 BSC</text>
<text x="58" y="205.7">Foot Length</text>
<text x="58" y="209.6">Footprint</text>
<text x="104.2" y="209.6">L1</text>
<text x="105" y="205.7">L</text>
<text x="115.5" y="205.7">0.30</text>
<text x="128.1" y="209.6">0.60 REF</text>
<text x="131.4" y="205.7">0.40</text>
<text x="147.3" y="205.7">0.50</text>
<text x="58" y="213.4">Foot Angle</text>
<text x="116.9" y="213.4">0°</text>
<text x="133.7" y="213.4">-</text>
<text x="148.7" y="213.4">4°</text>
<text x="58" y="217.3">Lead Thickness</text>
<text x="58" y="221.2">Lead Width</text>
<text x="105" y="221.2">b</text>
<text x="105.1" y="217">c</text>
<text x="115.5" y="221.2">0.30</text>
<text x="127.3" y="217.3">0.127 REF</text>
<text x="133.7" y="221.2">-</text>
<text x="147.3" y="221.2">0.50</text>
<text x="34.7" y="224.2">Notes:</text>
<text x="34.7" y="228.2">1. Dimensions D and E1 do not include mold flash or protrusions. Mold flash or</text>
<text x="38.9" y="231.5">protrusions shall not exceed 0.25mm per side.</text>
<text x="34.7" y="234.8">2. Dimensioning and tolerancing per ASME Y14.5M</text>
<text x="43.7" y="238.1">BSC: Basic Dimension. Theoretically exact value shown without tolerances.</text>
<text x="43.7" y="241.4">REF: Reference Dimension, usually without tolerance, for information purposes only.</text>
<text x="107" y="251.6">Microchip Technology Drawing C04-1179 Rev A Sheet 1 of 2</text>
</g>
<text font-size=".6" x="43" y="9.9">R</text>
</svg>
